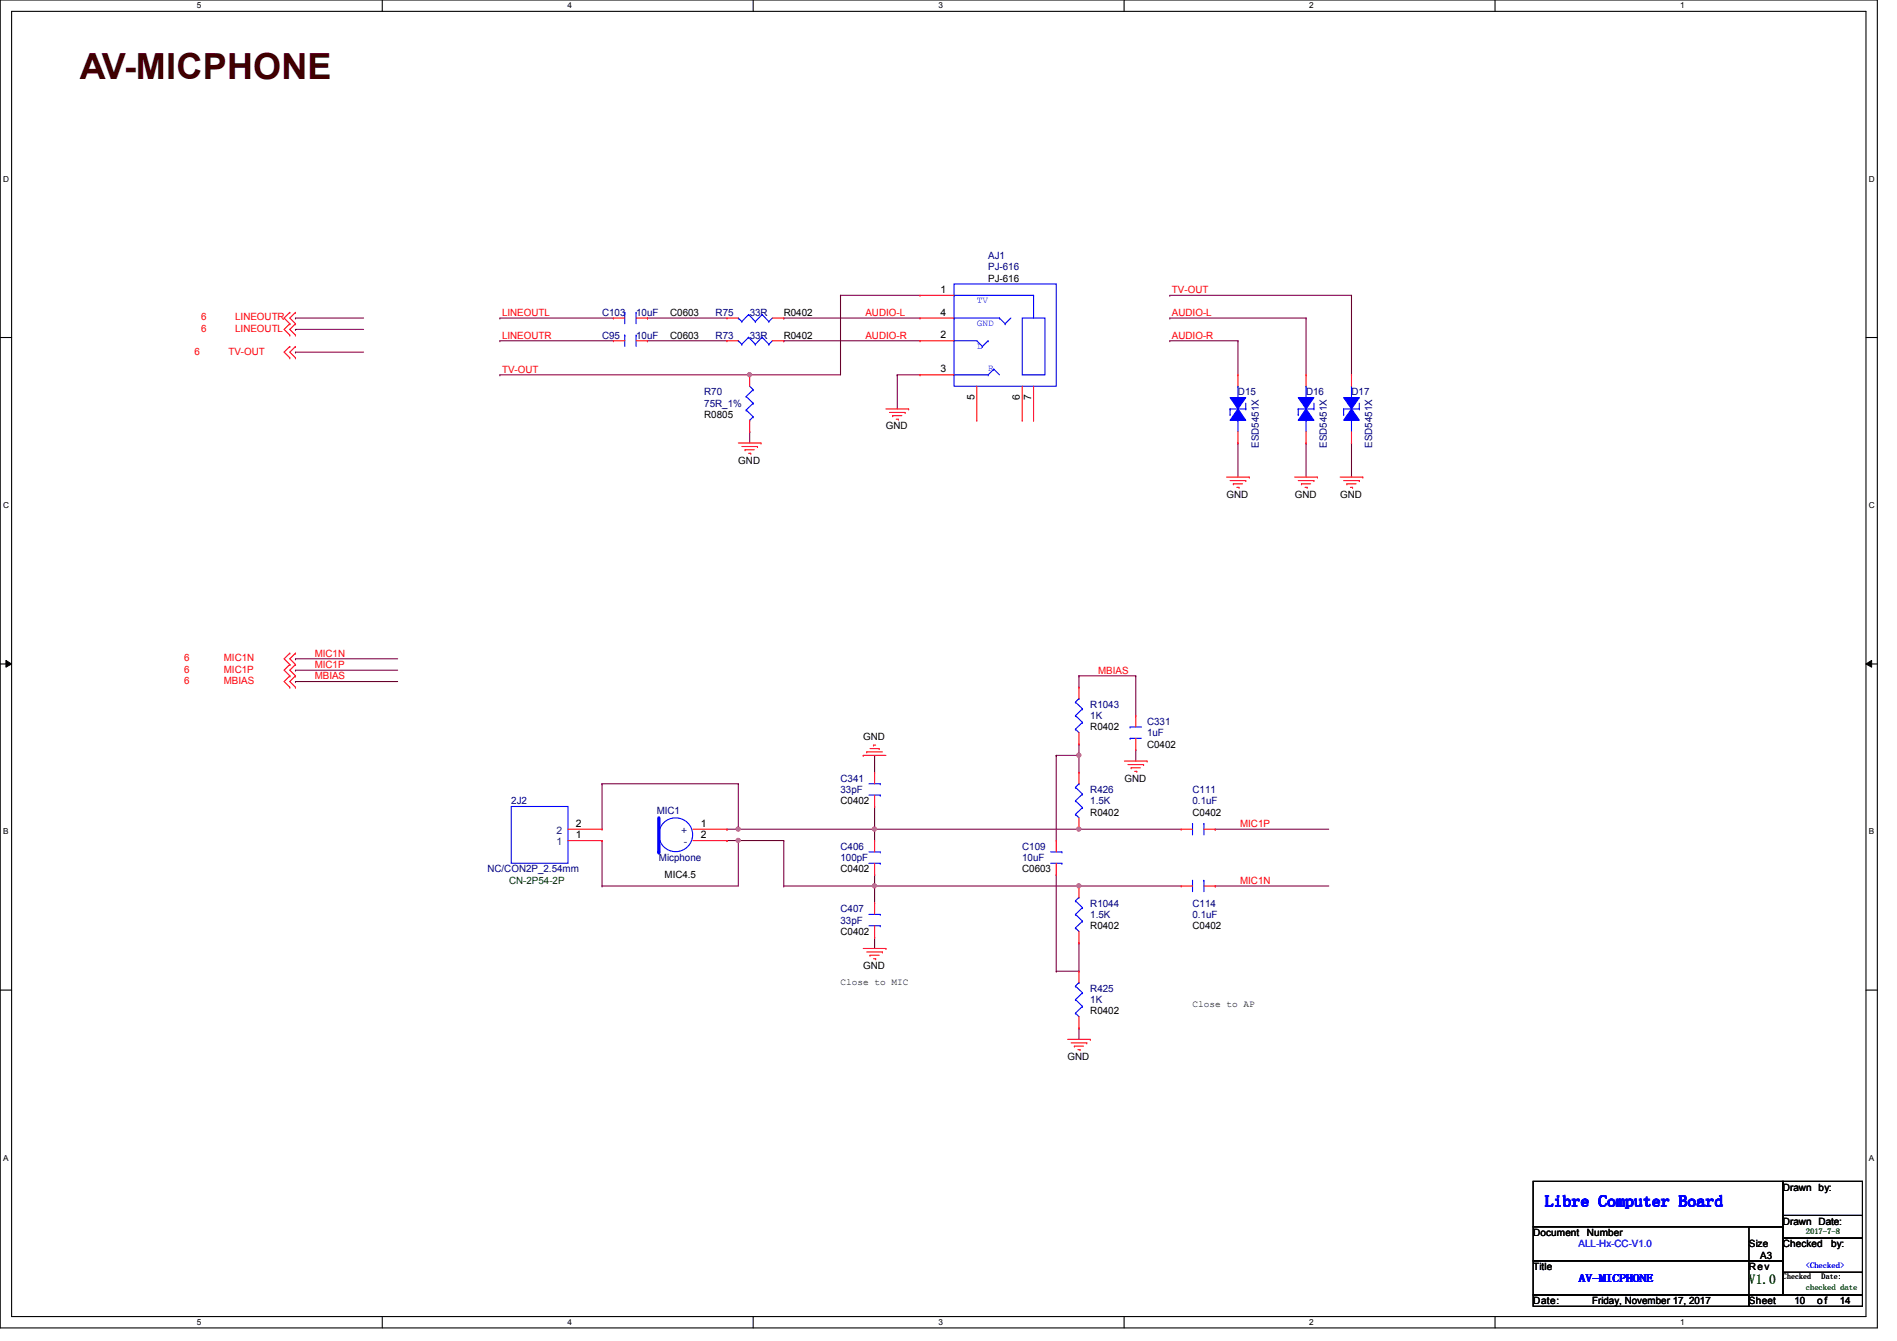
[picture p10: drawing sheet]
<svg xmlns="http://www.w3.org/2000/svg" width="297mm" height="210mm" viewBox="0 0 297 210" stroke-linecap="round" stroke-linejoin="round" font-family="sans-serif">
<path d="M0 0h294v207.9h-294zM1.8 1.8h290.4v204.3h-290.4z" fill="none" stroke="#000" stroke-width=".17"/>
<g fill="#fff">
<path d="M30.8 .2h.7v1.4h-.7z"/>
<path d="M30.8 206.2h.7v1.4h-.7z"/>
</g>
<path d="M59.9 0v1.8M59.9 206.1v1.8" fill="none" stroke="#000" stroke-width=".17"/>
<g fill="#fff">
<path d="M88.9 .2h.6v1.4h-.6z"/>
<path d="M88.9 206.2h.6v1.4h-.6z"/>
</g>
<path d="M117.9 0v1.8M117.9 206.1v1.8" fill="none" stroke="#000" stroke-width=".17"/>
<g fill="#fff">
<path d="M146.9 .2h.7v1.4h-.7z"/>
<path d="M146.9 206.2h.7v1.4h-.7z"/>
</g>
<path d="M176 0v1.8M176 206.1v1.8" fill="none" stroke="#000" stroke-width=".17"/>
<g fill="#fff">
<path d="M205 .2h.7v1.4h-.7z"/>
<path d="M205 206.2h.7v1.4h-.7z"/>
</g>
<path d="M234.1 0v1.8M234.1 206.1v1.8" fill="none" stroke="#000" stroke-width=".17"/>
<g fill="#fff">
<path d="M263.1 .2h.7v1.4h-.7z"/>
<path d="M263.1 206.2h.7v1.4h-.7z"/>
<path d="M.5 27.3h.9v1.4h-.9z"/>
<path d="M292.6 27.3h.9v1.4h-.9z"/>
<path d="M.5 78.4h.9v1.4h-.9z"/>
<path d="M292.6 78.4h.9v1.4h-.9z"/>
</g>
<path d="M0 52.8h1.8M292.2 52.8h1.8" fill="none" stroke="#000" stroke-width=".17"/>
<g fill="#fff">
<path d="M.5 129.5h.8v1.4h-.8z"/>
<path d="M292.6 129.5h.9v1.4h-.9z"/>
</g>
<path d="M0 103.9h1.8M292.2 103.9h1.8" fill="none" stroke="#000" stroke-width=".17"/>
<path d="M.9 103.4l.9 .5-.9 .5zM292.2 103.9l.9-.5v1z" fill="#000"/>
<path d="M.9 103.4l.9 .5-.9 .5zM292.2 103.9l.9-.5v1z" fill="none" stroke="#000" stroke-width=".16"/>
<g fill="#fff">
<path d="M.5 180.5h.8v1.4h-.8z"/>
<path d="M292.6 180.5h.9v1.4h-.9z"/>
</g>
<path d="M0 155h1.8M292.2 155h1.8" fill="none" stroke="#000" stroke-width=".17"/>
<path d="M46.3 49.8h.1M46.3 51.6h.1M46.3 55.1h.1M46.3 49.8h10.6M46.3 51.6h10.6M46.3 55.1h10.6M78.3 58.7h.1M78.3 58.7h53.3M117.4 58.7h.1" fill="none" stroke="#800040" stroke-width=".17"/>
<circle cx="117.4" cy="58.6" r=".32" fill="#f0f"/>
<circle cx="117.4" cy="58.6" r=".32" fill="none" stroke="#f0f" stroke-width=".17"/>
<g fill="none" stroke="#800040" stroke-width=".17">
<path d="M78.3 53.3h.1M78.3 49.8h.1M78.3 53.3h17.8M78.3 49.8h17.8M101.4 53.3h.1M101.4 49.8h.1M101.4 53.3h12.4M101.4 49.8h12.4M122.7 53.3h.1M122.7 49.8h.1M122.7 53.3h21.4M122.7 49.8h21.4"/>
<path d="M183.2 53.3h.1M183.2 46.2h.1M183.2 49.8h.1M183.2 53.3h10.6M183.2 46.2h28.4M183.2 49.8h21.3M193.8 53.3h.1M193.8 53.3v5.4M204.5 49.8h.1M204.5 49.8v8.9M211.6 46.2h.1M211.6 46.2v12.5"/>
<path d="M117.4 67.6h.1M117.4 67.6v1.7M193.8 69.3h.1M193.8 69.3v5.4M204.5 69.3h.1M204.5 69.3v5.4M211.6 69.3h.1M211.6 69.3v5.4M168.9 118.2h.1M168.9 118.2v2.7"/>
</g>
<circle cx="168.9" cy="118.2" r=".32" fill="#f0f"/>
<circle cx="168.9" cy="118.2" r=".32" fill="none" stroke="#f0f" stroke-width=".17"/>
<g fill="none" stroke="#800040" stroke-width=".17">
<path d="M136.9 118.2h.1M136.9 118.2v2.7M168.9 105.8h.1M168.9 105.8v1.8M177.8 105.8h.1M177.8 105.8v6.2M115.6 129.8h.1M115.6 129.8h21.3M136.9 129.8h.1M136.9 136.9h.1M136.9 138.7h.1M136.9 129.8v1.8"/>
<path d="M136.9 136.9v4.5M165.4 136.9h.1M165.4 136.9v15.1M190.3 129.8h.1M190.3 129.8h17.8M136.9 146.7h.1M136.9 146.7v1.8M168.9 147.6h.1M168.9 147.6v4.4M168.9 160.9h.1M168.9 160.9v1.8"/>
</g>
<circle cx="115.6" cy="129.8" r=".32" fill="#f0f"/>
<circle cx="115.6" cy="129.8" r=".32" fill="none" stroke="#f0f" stroke-width=".17"/>
<path d="M115.6 131.6h.1M115.6 131.6h7.1M136.9 138.7h.1M136.9 138.7h32" fill="none" stroke="#800040" stroke-width=".17"/>
<circle cx="168.9" cy="138.7" r=".32" fill="#f0f"/>
<circle cx="168.9" cy="138.7" r=".32" fill="none" stroke="#f0f" stroke-width=".17"/>
<circle cx="136.9" cy="138.7" r=".32" fill="#f0f"/>
<circle cx="136.9" cy="138.7" r=".32" fill="none" stroke="#f0f" stroke-width=".17"/>
<path d="M136.9 129.8h.1M136.9 129.8h32M168.9 138.7h.1M168.9 138.7h16.1" fill="none" stroke="#800040" stroke-width=".17"/>
<circle cx="168.9" cy="129.8" r=".32" fill="#f0f"/>
<circle cx="168.9" cy="129.8" r=".32" fill="none" stroke="#f0f" stroke-width=".17"/>
<circle cx="136.9" cy="129.8" r=".32" fill="#f0f"/>
<circle cx="136.9" cy="129.8" r=".32" fill="none" stroke="#f0f" stroke-width=".17"/>
<g fill="none" stroke="#800040" stroke-width=".17">
<path d="M131.6 46.2h.1M131.6 46.2v12.5M131.6 46.2h12.5M140.5 58.7h.1M140.5 58.7h3.6M140.5 58.7v5.3M46.3 104.9h.1M46.3 103.1h.1M46.3 106.7h.1M46.3 104.9h16M46.3 103.1h16M46.3 106.7h16"/>
<path d="M165.4 118.2h.1M165.4 118.2v13.4M168.9 105.8h.1M168.9 116.5h.1M168.9 105.8h8.9M168.9 116.5v1.7h-3.5M177.8 117.3h.1M177.8 117.3v1.8M94.3 122.7h.1M94.3 131.6h.1M94.3 138.7h.1M94.3 122.7v7.1"/>
<path d="M94.3 131.6v7.1M94.3 122.7h21.3M113.8 129.8h.1M113.8 131.6h.1M113.8 131.6h1.8M115.6 122.7h.1M115.6 131.6h.1M115.6 131.6v7.1h-21.3M115.6 122.7v7.1h-1.8M122.7 138.7h.1M122.7 131.6h.1M122.7 138.7h14.2"/>
<path d="M122.7 131.6v7.1M136.9 126.2h.1M136.9 126.2v3.6M168.9 129.8h.1M168.9 129.8h16.1M190.3 138.7h.1M190.3 138.7h17.8M165.4 152h.1M165.4 152h3.5"/>
</g>
<circle cx="115.6" cy="131.5" r=".32" fill="#f0f"/>
<circle cx="115.6" cy="131.5" r=".32" fill="none" stroke="#f0f" stroke-width=".17"/>
<g fill="none" stroke="#f00" stroke-width=".17">
<path d="M45.4 50.7h.1M45.4 48.9h.1M45.4 52.5h.1M45.4 56h.1M45.4 54.2h.1M45.4 48.9l-.9 .9 .9 .9M45.4 50.7l-.9 .9 .9 .9M45.4 54.2l-.9 .9 .9 .9M46.3 50.7h.1M46.3 48.9h.1M46.3 52.5h.1M46.3 56h.1"/>
<path d="M46.3 54.2h.1M46.3 48.9l-.9 .9 .9 .9M46.3 50.7l-.9 .9 .9 .9M46.3 54.2l-.9 .9 .9 .9M113.8 49.8h.1M113.8 49.8h1.8M120.9 49.8h1.8M122.7 49.8h.1M115.6 69.3h3.6M116.2 69.9h2.4M116.7 70.4h.1M116.7 70.4h1.4"/>
<path d="M117.2 71h.4M117.6 71h.1M118.6 69.9h.1M119.2 69.3h.1M138.7 64h3.6M139.3 64.6h2.4M139.8 65.1h.1M139.8 65.1h1.4M140.3 65.6h.4M140.7 65.6h.1M141.7 64.6h.1M142.3 64h.1"/>
<path d="M192.1 74.7h3.5M192.6 75.2h2.5M193.1 75.7h.1M193.1 75.7h1.5M193.7 76.3h.3M194 76.3h.1M195.1 75.2h.1M195.6 74.7h.1M202.7 74.7h3.6M203.3 75.2h2.4M203.8 75.7h.1M203.8 75.7h1.4"/>
<path d="M204.3 76.3h.4M204.7 76.3h.1M205.7 75.2h.1M206.3 74.7h.1M209.8 74.7h3.6M210.4 75.2h2.4M210.9 75.7h.1M210.9 75.7h1.4M211.5 76.3h.3M211.8 76.3h.1M212.8 75.2h.1M213.4 74.7h.1"/>
<path d="M45.4 105.8h.1M45.4 104h.1M45.4 102.2h.1M45.4 107.6h.1M45.4 104l-.9 .9 .9 .9M45.4 102.2l-.9 .9 .9 .9M45.4 105.8l-.9 .9 .9 .9M46.3 105.8h.1M46.3 104h.1M46.3 102.2h.1M46.3 107.6h.1M46.3 104l-.9 .9 .9 .9"/>
<path d="M46.3 102.2l-.9 .9 .9 .9M46.3 105.8l-.9 .9 .9 .9M135.2 118.2h.1M135.2 118.2h3.5M135.7 117.7h.1M135.7 117.7h2.5M136.2 117.2h1.5M136.8 116.6h.1M136.8 116.6h.3M137.7 117.2h.1M176.1 119.1h3.5M176.6 119.7h2.5"/>
<path d="M179.1 119.7h.1M179.6 119.1h.1M88.9 131.6h5.4M88.9 129.8h5.4M94.3 131.6h.1M94.3 129.8h.1M136.9 136.9h.1M136.9 131.6h.1M136.9 131.6v1.7M136.9 135.1v1.8M168.9 129.8h.1M168.9 120.9h.1"/>
<path d="M168.9 120.9v1.8M168.9 128v1.8M177.1 120.2h.1M177.1 120.2h1.5M177.7 120.7h.3M178 120.7h.1M185 129.8h.1M185 129.8h1.7M188.5 129.8h1.8M190.3 129.8h.1M135.2 148.5h3.5M135.7 149h2.5"/>
<path d="M136.2 149.5h.1M136.2 149.5h1.5M136.8 150.1h.3M137.1 150.1h.1M138.2 149h.1M138.7 148.5h.1M167.2 162.7h3.5M167.7 163.2h2.5M168.2 163.7h.1M168.2 163.7h1.5M168.8 164.3h.3M169.1 164.3h.1"/>
<path d="M170.2 163.2h.1M170.7 162.7h.1"/>
</g>
<g fill="none" stroke="#000" stroke-width=".17">
<path d="M240.1 197.4h39.1v5.3h-39.1zM240.1 192h39.1v5.4h-39.1zM240.1 184.9h39.1v7.1h-39.1zM273.9 192h5.3v5.4h-5.3zM273.9 197.4h5.3v5.3h-5.3zM279.2 184.9h12.4v8.9h-12.4zM279.2 193.8h12.4v8.9h-12.4zM279.2 190.2h12.4M279.2 199.1h12.4M291.6 190.2h.1M291.6 199.1h.1M240.1 202.7h33.8v1.8h-33.8z"/>
<path d="M273.9 202.7h17.7v1.8h-17.7z"/>
</g>
<g fill="none" stroke="#00f" stroke-width=".17">
<path d="M115.6 49.8h.1M115.6 49.8l.6 .5M116.2 50.3h.1M117.2 49.2h.1M117.2 49.2l1.1 1.1M117.2 49.2l-1 1.1M118.3 50.3h.1M119.3 49.2h.1M119.3 49.2l1.1 1.1M119.3 49.2l-1 1.1M120.4 50.3h.1M120.9 49.8l-.5 .5"/>
<path d="M192.6 64h.1M192.6 64.9h.1M192.6 64h2.5M192.6 64v.9M193.8 65.8h.1M193.8 60.5h.1M193.8 60.5v1.7M193.8 65.8v1.8M195.1 64h.1M195.1 63.1v.9M80 126.2h8.9v8.9h-8.9zM136.1 135.1h1.7"/>
<path d="M136.1 133.3h1.7M137.8 135.1h.1M137.8 133.3h.1M168.4 127.5h.1M168.4 125.3h.1M168.4 123.2h.1M168.4 127.5l.5 .5M168.4 125.3l1.1 1.1M168.4 123.2l1.1 1.1M168.9 122.7h.1M168.9 122.7l-.5 .5M169.5 126.4h.1"/>
<path d="M169.5 124.3h.1M169.5 126.4l-1.1 1.1M169.5 124.3l-1.1 1M186.7 128.9h.1M186.7 128.9v1.8M188.5 128.9h.1M188.5 128.9v1.8"/>
</g>
<path d="M193.8 64l1.3 1.8h-2.5z" fill-rule="evenodd" fill="#00f"/>
<path d="M193.8 64l1.3 1.8h-2.5z" fill="none" stroke="#00f" stroke-width=".17"/>
<path d="M192.6 62.2h2.5l-1.3 1.8z" fill-rule="evenodd" fill="#00f"/>
<path d="M192.6 62.2h2.5l-1.3 1.8z" fill="none" stroke="#00f" stroke-width=".17"/>
<path d="M193.8 58.7h.1M193.8 58.7v1.8M193.8 69.3h.1M193.8 67.6v1.7" fill="none" stroke="#f00" stroke-width=".17"/>
<path d="M103.2 128v5.3" fill="none" stroke="#00f" stroke-width=".51"/>
<circle cx="103.2" cy="133.3" r=".25" fill="#00f"/>
<g fill="none" stroke="#00f" stroke-width=".17">
<path d="M97.8 48.9h.1M97.8 48.9v1.8M99.6 48.9h.1M99.6 48.9v1.8M116.8 62.1h.1M116.8 64.2h.1M116.8 62.1l1.1 1M116.8 64.2l1.1 1M117.4 65.8h.1M117.4 60.5l.5 .5M117.9 61h.1M117.9 63.1h.1"/>
<path d="M117.9 65.2h.1M117.9 61l-1.1 1.1M117.9 63.1l-1.1 1.1M117.9 65.2l-.5 .6M210.4 64h.1M210.4 64.9h.1M210.4 64h2.4M210.4 64v.9M211.6 65.8h.1M211.6 60.5h.1M211.6 60.5v1.7M211.6 65.8v1.8"/>
<path d="M212.8 64h.1M212.8 63.1v.9M168.4 114.1h.1M168.4 112h.1M168.4 109.9h.1M168.4 114.1l.5 .6M168.4 112l1.1 1.1M168.4 109.9l1.1 1.1M168.9 109.3h.1M168.9 109.3l-.5 .6M169.5 113.1h.1M169.5 111h.1"/>
<path d="M169.5 113.1l-1.1 1M169.5 111l-1.1 1M136.1 124.5h1.7M136.1 122.7h1.7M137.8 124.5h.1M137.8 122.7h.1M164.5 135.1h1.8M164.5 133.3h1.8M166.3 135.1h.1M166.3 133.3h.1M168.4 158.6h.1M168.4 156.5h.1"/>
<path d="M168.4 154.3h.1M168.4 158.6l.5 .5M168.4 156.5l1.1 1M168.4 154.3l1.1 1.1M168.9 153.8h.1M168.9 153.8l-.5 .5M169.5 157.5h.1M169.5 155.4h.1M169.5 157.5l-1.1 1.1M169.5 155.4l-1.1 1.1"/>
<circle cx="105.8" cy="130.7" r="2.65"/>
</g>
<g fill="none" stroke="#f00" stroke-width=".17">
<path d="M96.1 49.8h.1M96.1 49.8h1.7M99.6 49.8h1.8M101.4 49.8h.1M117.4 58.7h.1M117.4 58.7v1.8M117.4 67.6h.1M117.4 65.8v1.8M168.9 116.5h.1M168.9 107.6h.1M168.9 107.6v1.7M168.9 114.7v1.8"/>
<path d="M108.5 129.8h5.3M108.5 131.6h5.3M113.8 129.8h.1M113.8 131.6h.1M136.9 126.2h.1M136.9 120.9h.1M136.9 120.9v1.8M136.9 124.5v1.7M165.4 136.9h.1M165.4 131.6h.1M165.4 131.6v1.7M165.4 135.1v1.8"/>
<path d="M168.9 152h.1M168.9 152v1.8M168.9 159.1v1.8M168.9 160.9h.1"/>
</g>
<path d="M211.6 64l1.2 1.8h-2.4z" fill-rule="evenodd" fill="#00f"/>
<path d="M211.6 64l1.2 1.8h-2.4z" fill="none" stroke="#00f" stroke-width=".17"/>
<path d="M210.4 62.2h2.4l-1.2 1.8z" fill-rule="evenodd" fill="#00f"/>
<path d="M203.3 64h.1M203.3 64.9h.1M203.3 64h2.4M203.3 64v.9M204.5 65.8h.1M204.5 60.5h.1M204.5 60.5v1.7M204.5 65.8v1.8M205.7 64h.1M205.7 63.1v.9M210.4 62.2h2.4l-1.2 1.8z" fill="none" stroke="#00f" stroke-width=".17"/>
<path d="M211.6 58.7h.1M211.6 58.7v1.8M211.6 69.3h.1M211.6 67.6v1.7" fill="none" stroke="#f00" stroke-width=".17"/>
<path d="M204.5 64l1.2 1.8h-2.4z" fill-rule="evenodd" fill="#00f"/>
<path d="M204.5 64l1.2 1.8h-2.4z" fill="none" stroke="#00f" stroke-width=".17"/>
<path d="M203.3 62.2h2.4l-1.2 1.8z" fill-rule="evenodd" fill="#00f"/>
<g fill="none" stroke="#00f" stroke-width=".17">
<path d="M97.8 52.5h.1M97.8 52.5v1.7M99.6 52.5h.1M99.6 52.5v1.7M115.6 53.3h.1M115.6 53.3l.6 .6M116.2 53.9h.1M117.2 52.8h.1M117.2 52.8l1.1 1.1M117.2 52.8l-1 1.1M118.3 53.9h.1M119.3 52.8h.1"/>
<path d="M119.3 52.8l1.1 1.1M119.3 52.8l-1 1.1M120.4 53.9h.1M120.9 53.3l-.5 .6M149.4 44.4h16v16.1h-16zM149.4 46.2h.1M149.4 49.8h.1M149.4 58.7h.1M149.4 53.3h.1M149.4 46.2h12.4M149.4 49.8h7.1M149.4 58.7h5.3"/>
<path d="M149.4 53.3h3.5l.9 .9M153.8 54.2h.1M154.7 53.3h.1M154.7 58.7h.1M154.7 53.3l-.9 .9M155.6 57.8h.1M155.6 57.8l.9 .9M155.6 57.8l-.9 .9M156.5 49.8h.1M156.5 49.8l.9 .9M157.4 50.7h.1M158.3 49.8l-.9 .9"/>
<path d="M160.1 49.8h3.5v8.9h-3.5zM161.8 46.2h.1M161.8 46.2v3.6M203.3 62.2h2.4l-1.2 1.8zM176.9 113.8h.1M176.9 115.6h.1M176.9 113.8h1.8M176.9 115.6h1.8M186.7 137.8h.1M186.7 137.8v1.8M188.5 137.8h.1M188.5 137.8v1.8"/>
<path d="M136.1 144.9h1.7M136.1 143.1h1.7M137.8 144.9h.1M137.8 143.1h.1M168.4 145.2h.1M168.4 143.1h.1M168.4 141h.1M168.4 145.2l.5 .6M168.4 143.1l1.1 1.1M168.4 141l1.1 1.1M168.9 140.5h.1M168.9 140.5l-.5 .5"/>
<path d="M169.5 144.2h.1M169.5 142.1h.1M169.5 144.2l-1.1 1M169.5 142.1l-1.1 1"/>
</g>
<g fill="none" stroke="#f00" stroke-width=".17">
<path d="M96.1 53.3h.1M96.1 53.3h1.7M99.6 53.3h1.8M101.4 53.3h.1M113.8 53.3h.1M113.8 53.3h1.8M120.9 53.3h1.8M122.7 53.3h.1M144.1 46.2h.1M144.1 53.3h.1M144.1 49.8h.1M144.1 58.7h.1"/>
<path d="M144.1 46.2h5.3M144.1 53.3h5.3M144.1 49.8h5.3M144.1 58.7h5.3M204.5 58.7h.1M204.5 58.7v1.8M152.9 65.8h.1M152.9 60.5v5.3M160.1 65.8h.1M160.1 60.5v5.3M161.8 65.8h.1M161.8 60.5v5.3"/>
<path d="M204.5 69.3h.1M204.5 67.6v1.7M177.8 112h.1M177.8 117.3h.1M177.8 112v1.8M177.8 115.6v1.7M168.9 138.7h.1M168.9 138.7v1.8M185 138.7h.1M185 138.7h1.7M188.5 138.7h1.8M190.3 138.7h.1"/>
<path d="M136.9 146.7h.1M136.9 141.4h.1M136.9 141.4v1.7M136.9 144.9v1.8M168.9 147.6h.1M168.9 145.8v1.8"/>
</g>
<circle cx="117.4" cy="58.6" r=".32" fill="#f0f"/>
<circle cx="117.4" cy="58.6" r=".32" fill="none" stroke="#f0f" stroke-width=".17"/>
<circle cx="168.9" cy="118.2" r=".32" fill="#f0f"/>
<circle cx="168.9" cy="118.2" r=".32" fill="none" stroke="#f0f" stroke-width=".17"/>
<circle cx="115.6" cy="129.8" r=".32" fill="#f0f"/>
<circle cx="115.6" cy="129.8" r=".32" fill="none" stroke="#f0f" stroke-width=".17"/>
<circle cx="168.9" cy="138.7" r=".32" fill="#f0f"/>
<circle cx="168.9" cy="138.7" r=".32" fill="none" stroke="#f0f" stroke-width=".17"/>
<circle cx="136.9" cy="138.7" r=".32" fill="#f0f"/>
<circle cx="136.9" cy="138.7" r=".32" fill="none" stroke="#f0f" stroke-width=".17"/>
<circle cx="168.9" cy="129.8" r=".32" fill="#f0f"/>
<circle cx="168.9" cy="129.8" r=".32" fill="none" stroke="#f0f" stroke-width=".17"/>
<circle cx="136.9" cy="129.8" r=".32" fill="#f0f"/>
<circle cx="136.9" cy="129.8" r=".32" fill="none" stroke="#f0f" stroke-width=".17"/>
<circle cx="115.6" cy="131.5" r=".32" fill="#f0f"/>
<circle cx="115.6" cy="131.5" r=".32" fill="none" stroke="#f0f" stroke-width=".17"/>
<text font-size="5.6" fill="#400000" x="12.5" y="12.3">AV-MICPHONE</text>
<text font-size="2.5" fill="#00f" x="241.9" y="188.8">Libre Computer Board</text>
<text font-size="2.1" fill="#008000" x="273.9" y="201">V1.0</text>
<text font-size="1.7" fill="#00f" x="247.3" y="200.6">AV-MICPHONE</text>
<g font-size="1.6" fill="#000080">
<text x="154.7" y="40.6">AJ1</text>
<text x="154.7" y="42.3">PJ-616</text>
<text x="94.3" y="49.4">C103</text>
<text x="94.3" y="53">C95</text>
<text x="99.6" y="49.4">10uF</text>
<text x="99.6" y="53">10uF</text>
<text x="112.1" y="49.4">R75</text>
<text x="112.1" y="53">R73</text>
<text x="117.4" y="49.4">33R</text>
<text x="117.4" y="53">33R</text>
<text x="110.3" y="61.9">R70</text>
<text x="110.3" y="63.7">75R_1%</text>
<text x="193.8" y="61.9">D15</text>
<text x="204.5" y="61.9">D16</text>
<text x="211.6" y="61.9">D17</text>
<text x="197.1" y="70.1" transform="rotate(-90 197.1 70.1)">ESD5451X</text>
<text x="207.8" y="70.1" transform="rotate(-90 207.8 70.1)">ESD5451X</text>
<text x="214.9" y="70.1" transform="rotate(-90 214.9 70.1)">ESD5451X</text>
<text x="170.7" y="110.8">R1043</text>
<text x="170.7" y="112.6">1K</text>
<text x="179.6" y="113.5">C331</text>
<text x="179.6" y="115.2">1uF</text>
<text x="80" y="125.9">2J2</text>
<text x="131.6" y="122.3">C341</text>
<text x="131.6" y="124.1">33pF</text>
<text x="170.7" y="124.1">R426</text>
<text x="170.7" y="125.9">1.5K</text>
<text x="186.7" y="124.1">C111</text>
<text x="186.7" y="125.9">0.1uF</text>
<text x="102.8" y="127.3">MIC1</text>
<text x="76.3" y="136.6">NC/CON2P_2.54mm</text>
<text x="103.2" y="134.8">Micphone</text>
<text x="131.6" y="133">C406</text>
<text x="131.6" y="134.8">100pF</text>
<text x="160.1" y="133">C109</text>
<text x="160.1" y="134.8">10uF</text>
<text x="131.6" y="142.8">C407</text>
<text x="170.7" y="141.9">R1044</text>
<text x="170.7" y="143.7">1.5K</text>
<text x="186.7" y="141.9">C114</text>
<text x="186.7" y="143.7">0.1uF</text>
<text x="131.6" y="144.6">33pF</text>
<text x="170.7" y="155.2">R425</text>
<text x="170.7" y="157">1K</text>
</g>
<g font-size="1.6">
<text x="147.3" y="45.8">1</text>
<text x="154.7" y="44.1">PJ-616</text>
<text x="104.9" y="49.4">C0603</text>
<text x="104.9" y="53">C0603</text>
<text x="122.7" y="49.4">R0402</text>
<text x="122.7" y="53">R0402</text>
<text x="147.3" y="53">2</text>
<text x="147.3" y="49.4">4</text>
<text x="147.3" y="58.3">3</text>
<text x="110.3" y="65.4">R0805</text>
<text x="152.6" y="62.6" transform="rotate(-90 152.6 62.6)">5</text>
<text x="159.7" y="62.6" transform="rotate(-90 159.7 62.6)">6</text>
<text x="161.5" y="62.6" transform="rotate(-90 161.5 62.6)">7</text>
<text x="138.7" y="67.2">GND</text>
<text x="115.6" y="72.6">GND</text>
<text x="192.1" y="77.9">GND</text>
<text x="202.7" y="77.9">GND</text>
<text x="209.8" y="77.9">GND</text>
<text x="135.2" y="115.8">GND</text>
<text x="170.7" y="114.3">R0402</text>
<text x="179.6" y="117">C0402</text>
<text x="131.6" y="125.9">C0402</text>
<text x="176.1" y="122.3">GND</text>
<text x="90.2" y="131.2">1</text>
<text x="90.2" y="129.4">2</text>
<text x="109.7" y="129.4">1</text>
<text x="109.7" y="131.2">2</text>
<text x="170.7" y="127.7">R0402</text>
<text x="186.7" y="127.7">C0402</text>
<text x="104.1" y="137.5">MIC4.5</text>
<text x="131.6" y="136.6">C0402</text>
<text x="160.1" y="136.6">C0603</text>
<text x="131.6" y="146.3">C0402</text>
<text x="170.7" y="145.5">R0402</text>
<text x="186.7" y="145.5">C0402</text>
<text x="135.2" y="151.7">GND</text>
<text x="170.7" y="158.8">R0402</text>
<text x="167.2" y="165.9">GND</text>
<text x="279.2" y="186.4">Drawn by:</text>
<text x="279.2" y="191.7">Drawn Date:</text>
<text x="240.1" y="193.5">Document</text>
<text x="248.5" y="193.5">Number</text>
<text x="273.9" y="195.2">Size</text>
<text x="275.6" y="197">A3</text>
<text x="279.2" y="195.2">Checked</text>
<text x="286.7" y="195.2">by:</text>
<text x="240.1" y="198.8">Title</text>
<text x="273.9" y="198.8">Rev</text>
<text x="240.1" y="204.1">Date:</text>
<text x="249.3" y="204.1">Friday, November 17, 2017</text>
<text x="273.9" y="204.1">Sheet</text>
<text x="281" y="204.1">10</text>
<text x="284.5" y="204.1">o f</text>
<text x="288.1" y="204.1">14</text>
</g>
<g font-size="1.6" fill="#f00">
<text x="183.5" y="45.9">TV-OUT</text>
<text x="31.5" y="50.2">6</text>
<text x="31.5" y="51.9">6</text>
<text x="36.8" y="50.2">LINEOUTR</text>
<text x="36.8" y="51.9">LINEOUTL</text>
<text x="78.6" y="53">LINEOUTR</text>
<text x="78.6" y="49.4">LINEOUTL</text>
<text x="135.5" y="53">AUDIO-R</text>
<text x="135.5" y="49.4">AUDIO-L</text>
<text x="183.5" y="53">AUDIO-R</text>
<text x="183.5" y="49.4">AUDIO-L</text>
<text x="30.4" y="55.5">6</text>
<text x="35.8" y="55.5">TV-OUT</text>
<text x="78.6" y="58.3">TV-OUT</text>
<text x="28.8" y="105.3">6</text>
<text x="28.8" y="103.5">6</text>
<text x="28.8" y="107.1">6</text>
<text x="35" y="105.3">MIC1P</text>
<text x="35" y="103.5">MIC1N</text>
<text x="35" y="107.1">MBIAS</text>
<text x="49.3" y="104.6">MIC1P</text>
<text x="49.3" y="102.8">MIC1N</text>
<text x="49.3" y="106.3">MBIAS</text>
<text x="172" y="105.5">MBIAS</text>
<text x="194.2" y="129.5">MIC1P</text>
<text x="194.2" y="138.3">MIC1N</text>
</g>
<g font-size="1.6" fill="#004080">
<text x="87.2" y="130.5">2</text>
<text x="106.7" y="130.5">+</text>
<text x="87.2" y="132.3">1</text>
<text x="107.1" y="132.3">-</text>
</g>
<text font-size="1.6" fill="#004000" x="79.7" y="138.3">CN-2P54-2P</text>
<text font-size="1.6" fill="#8000ff" x="247.2" y="195.2">ALL-Hx-CC-V1.0</text>
<g font-size="1.5" fill="#00f">
<text x="152.9" y="47.5">TV</text>
<text x="152.9" y="51">GND</text>
<text x="152.9" y="54.6">L</text>
<text x="154.7" y="58.1">R</text>
</g>
<g font-size="1.5">
<text x="131.6" y="154.1">Close to MIC</text>
<text x="186.7" y="157.7">Close to AP</text>
</g>
<g font-size="1.3">
<text x="30.8" y="1.3">5</text>
<text x="88.9" y="1.3">4</text>
<text x="146.9" y="1.3">3</text>
<text x="205" y="1.3">2</text>
<text x="263.1" y="1.3">1</text>
<text x=".5" y="28.4">D</text>
<text x="292.6" y="28.4">D</text>
<text x=".5" y="79.5">C</text>
<text x="292.6" y="79.5">C</text>
<text x=".5" y="130.6">B</text>
<text x="292.6" y="130.6">B</text>
<text x=".5" y="181.7">A</text>
<text x="292.6" y="181.7">A</text>
<text x="30.8" y="207.4">5</text>
<text x="88.9" y="207.4">4</text>
<text x="146.9" y="207.4">3</text>
<text x="205" y="207.4">2</text>
<text x="263.1" y="207.4">1</text>
</g>
<g font-size="1.2" fill="#008000">
<text x="282.7" y="193.1">2017-7-8</text>
<text x="282.7" y="202">checked date</text>
</g>
<g font-size="1.2">
<text x="279.2" y="200.2">Checked</text>
<text x="285.2" y="200.2">Date:</text>
</g>
<text font-size="1.2" fill="#00f" x="282.7" y="198.4">&lt;Checked&gt;</text>
</svg>
